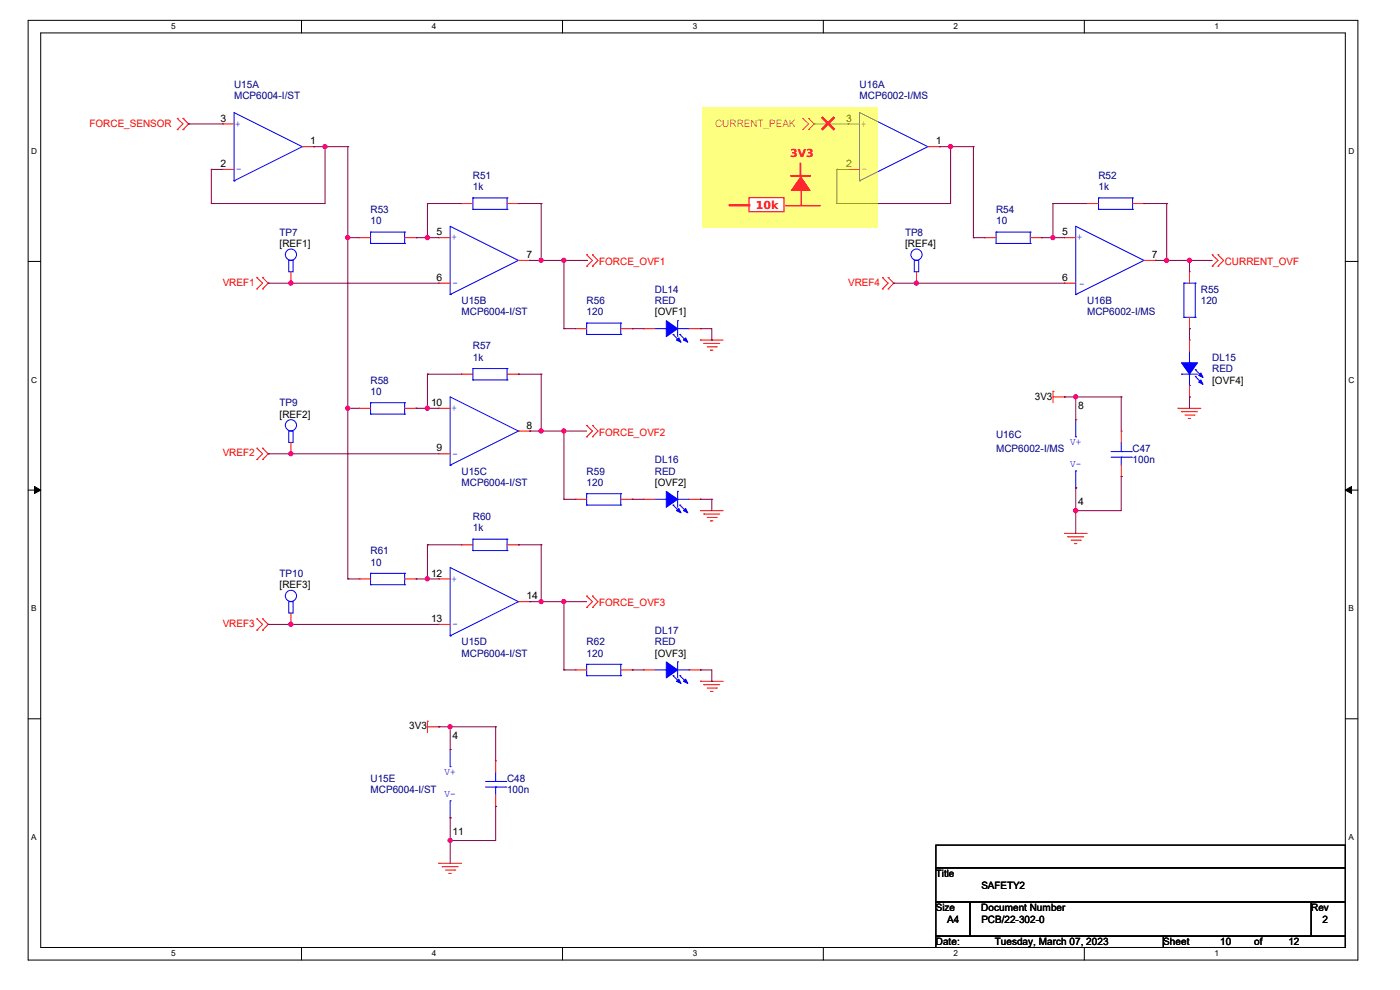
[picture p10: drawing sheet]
<svg xmlns="http://www.w3.org/2000/svg" width="297mm" height="210mm" viewBox="0 0 297 210" stroke-linecap="round" stroke-linejoin="round" font-family="sans-serif">
<path d="M6 4.3h282.1v199.4h-282.1zM8.6 7h276.8v194h-276.8z" fill="none" stroke="#000" stroke-width=".21"/>
<g fill="#fff">
<path d="M36.3 4.7h.9v1.9h-.9z"/>
<path d="M36.3 201.4h.9v1.9h-.9z"/>
</g>
<path d="M64 4.3v2.7M64 201v2.7" fill="none" stroke="#000" stroke-width=".21"/>
<g fill="#fff">
<path d="M91.6 4.7h.9v1.9h-.9z"/>
<path d="M91.6 201.4h.9v1.9h-.9z"/>
</g>
<path d="M119.3 4.3v2.7M119.3 201v2.7" fill="none" stroke="#000" stroke-width=".21"/>
<g fill="#fff">
<path d="M147 4.7h.9v1.9h-.9z"/>
<path d="M147 201.4h.9v1.9h-.9z"/>
</g>
<path d="M174.7 4.3v2.7M174.7 201v2.7" fill="none" stroke="#000" stroke-width=".21"/>
<g fill="#fff">
<path d="M202.3 4.7h.9v1.9h-.9z"/>
<path d="M202.3 201.4h.9v1.9h-.9z"/>
</g>
<path d="M230 4.3v2.7M230 201v2.7" fill="none" stroke="#000" stroke-width=".21"/>
<g fill="#fff">
<path d="M257.7 4.7h.9v1.9h-.9z"/>
<path d="M257.7 201.4h.9v1.9h-.9z"/>
<path d="M6.6 31.2h1.3v1.9h-1.3z"/>
<path d="M286.1 31.2h1.2v1.9h-1.2z"/>
<path d="M6.6 79.7h1.3v1.9h-1.3z"/>
<path d="M286.1 79.7h1.2v1.9h-1.2z"/>
</g>
<path d="M6 55.5h2.6M285.4 55.5h2.7" fill="none" stroke="#000" stroke-width=".21"/>
<g fill="#fff">
<path d="M6.6 128.2h1.2v1.9h-1.2z"/>
<path d="M286.1 128.2h1.1v1.9h-1.1z"/>
</g>
<path d="M6 104h2.6M285.4 104h2.7" fill="none" stroke="#000" stroke-width=".21"/>
<path d="M7.3 103.2l1.3 .8-1.3 .7zM285.4 104l1.3-.8v1.5z" fill="#000" stroke="#000" stroke-width=".21"/>
<g fill="#fff">
<path d="M6.6 176.7h1.2v1.9h-1.2z"/>
<path d="M286.1 176.7h1.1v1.9h-1.1z"/>
</g>
<path d="M6 152.5h2.6M285.4 152.5h2.7M198.5 179.3h86.9v4.8h-86.9zM198.5 184.1h86.9v7.2h-86.9zM198.5 191.3h7.3v7.3h-7.3zM198.5 198.6h48.3v2.4h-48.3zM205.8 191.3h72.4v7.3h-72.4zM246.8 198.6h38.6v2.4h-38.6zM278.2 191.3h7.2v7.3h-7.2z" fill="none" stroke="#000" stroke-width=".21"/>
<g fill="none" stroke="#f00" stroke-width=".21">
<path d="M37.6 27.5h.1M37.6 25.1h.1M37.6 25.1l1.2 1.2-1.2 1.2M38.8 25.1h.1M38.8 27.5h.1M38.8 25.1l1.2 1.2-1.2 1.2M47.2 26.3h.1M47.2 35.9h.1M47.2 26.3h2.5M47.2 35.9h2.5M64.1 31.1h2.4M66.5 31.1h.1"/>
<path d="M170.3 27.5h.1M170.3 25.1h.1M170.3 25.1l1.2 1.2-1.2 1.2M171.5 25.1h.1M171.5 27.5h.1M171.5 25.1l1.2 1.2-1.2 1.2M180 26.3h.1M180 35.9h.1M180 26.3h2.4M180 35.9h2.4M196.8 31.1h2.5M199.3 31.1h.1"/>
<path d="M54.5 58.9h.1M54.5 58.9l1.2 1.2-1.2 1.2M55.7 58.9h.1M55.7 58.9l1.2 1.2-1.2 1.2M61.7 57.7v2.4M76.2 50.4h.1M76.2 50.4h2.4M85.9 50.4h2.4M88.3 50.4h.1M93.1 50.4h.1M93.1 50.4h2.4M97.9 43.2h.1"/>
<path d="M97.9 43.2h2.4M107.6 43.2h2.4M110 43.2h.1M110 55.2h2.4M112.4 55.2h.1M124.5 54.1h.1M124.5 56.5h.1M124.5 54.1l1.2 1.1-1.2 1.3M125.7 54.1h.1M125.7 56.5h.1M125.7 54.1l1.2 1.1-1.2 1.3M187.2 58.9h.1"/>
<path d="M187.2 58.9l1.2 1.2-1.2 1.2M188.4 58.9h.1M188.4 58.9l1.2 1.2-1.2 1.2M194.4 57.7v2.4M208.9 50.4h.1M208.9 50.4h2.4M218.6 50.4h2.4M221 50.4h.1M225.8 50.4h.1M225.8 50.4h2.4M230.6 43.2h.1M230.6 43.2h2.4"/>
<path d="M240.3 43.2h2.4M242.7 43.2h.1M242.7 55.2h2.4M245.1 55.2h.1M252.3 57.7h.1M252.3 57.7v2.4M257.2 54.1h.1M257.2 56.5h.1M257.2 54.1l1.2 1.1-1.2 1.3M258.4 54.1h.1M258.4 56.5h.1M258.4 54.1l1.2 1.1-1.2 1.3"/>
<path d="M54.5 61.3h.1M55.7 61.3h.1M61.7 60.1h.1M93.1 60.1h.1M93.1 60.1h2.4M97.9 79.4h.1M97.9 79.4h2.4M107.6 79.4h2.4M110 79.4h.1M122 69.7h.1M122 69.7h2.5M131.7 69.7h2.4"/>
<path d="M134.1 69.7h.1M136.5 69.7h.1M136.5 69.7h2.4M146.2 69.7h2.4M148.6 72.1h.1M148.6 69.7h.1M148.6 72.1h4.8M149.3 72.9h.1M149.3 72.9h3.4M150 73.6h2M150.7 74.3h.1M150.7 74.3h.6"/>
<path d="M152 73.6h.1M187.2 61.3h.1M188.4 61.3h.1M194.4 60.1h.1M225.8 60.1h.1M225.8 60.1h2.4M252.3 69.7h.1M252.3 72.1h.1M252.3 67.3v2.4M252.3 72.1v2.4M54.5 97.5h.1M54.5 95.1h.1"/>
<path d="M54.5 95.1l1.2 1.2-1.2 1.2M55.7 95.1h.1M55.7 97.5h.1M55.7 95.1l1.2 1.2-1.2 1.2M61.7 96.3h.1M61.7 93.9v2.4M76.2 86.6h.1M76.2 86.6h2.4M85.9 86.6h2.4M88.3 86.6h.1M93.1 86.6h.1M93.1 96.3h.1"/>
<path d="M93.1 86.6h2.4M93.1 96.3h2.4M110 91.4h2.4M112.4 91.4h.1M124.5 90.3h.1M124.5 92.7h.1M124.5 90.3l1.2 1.1-1.2 1.3M125.7 90.3h.1M125.7 92.7h.1M125.7 90.3l1.2 1.1-1.2 1.3M223.4 83h.1M223.4 84.2h2.4"/>
<path d="M223.4 83v2.4M225.8 84.2h.1M228.2 89h.1M237.9 91.4h.1M237.9 91.4v2.5M237.9 98.7v2.4M249.9 86.6h.1M249.9 86.6h4.9M250.7 87.3h.1M250.7 87.3h3.3M251.4 88.1h1.9M252.1 88.8h.1"/>
<path d="M252.1 88.8h.5M252.3 84.2h.1M252.3 81.8v2.4M253.3 88.1h.1M97.9 115.6h.1M97.9 115.6h2.4M107.6 115.6h2.4M110 115.6h.1M122 105.9h.1M122 105.9h2.5M131.7 105.9h2.4M134.1 105.9h.1"/>
<path d="M136.5 105.9h.1M136.5 105.9h2.4M146.2 105.9h2.4M148.6 108.3h.1M148.6 105.9h.1M148.6 108.3h4.8M149.3 109.1h.1M149.3 109.1h3.4M150 109.8h2M150.7 110.5h.1M150.7 110.5h.6M152 109.8h.1"/>
<path d="M225.8 113.2h.1M225.8 113.2h4.8M226.5 113.9h.1M226.5 113.9h3.4M227.2 114.6h2M228 115.3h.1M228 115.3h.5M228.2 103.5h.1M229.2 114.6h.1M237.9 101.1h.1M54.5 133.7h.1M54.5 131.3h.1"/>
<path d="M54.5 131.3l1.2 1.2-1.2 1.2M55.7 131.3h.1M55.7 133.7h.1M55.7 131.3l1.2 1.2-1.2 1.2M61.7 132.5h.1M61.7 130v2.5M76.2 122.8h.1M76.2 122.8h2.4M85.9 122.8h2.4M88.3 122.8h.1M93.1 122.8h.1M93.1 132.5h.1"/>
<path d="M93.1 122.8h2.4M93.1 132.5h2.4M110 127.6h2.4M112.4 127.6h.1M124.5 126.4h.1M124.5 128.9h.1M124.5 126.4l1.2 1.2-1.2 1.3M125.7 126.4h.1M125.7 128.9h.1M125.7 126.4l1.2 1.2-1.2 1.3M90.7 153h.1M90.7 154.2h2.4"/>
<path d="M90.7 153v2.4M93.1 154.2h.1M95.5 159h.1M122 142.1h.1M122 142.1h2.5M131.7 142.1h2.4M134.1 142.1h.1M136.5 142.1h.1M136.5 142.1h2.4M146.2 142.1h2.4M148.6 144.5h.1M148.6 142.1h.1"/>
<path d="M148.6 144.5h4.8M149.3 145.2h.1M149.3 145.2h3.4M150 146h2M150.7 146.7h.1M150.7 146.7h.6M152 146h.1M95.5 173.5h.1M105.2 171.1h.1M105.2 161.4h.1M105.2 161.4v2.4M105.2 168.7v2.4"/>
<path d="M93.1 183.1h.1M93.1 183.1h4.8M93.8 183.9h.1M93.8 183.9h3.4M94.5 184.6h2M95.2 185.3h.1M95.2 185.3h.6M96.5 184.6h.1"/>
</g>
<g fill="none" stroke="#00f" stroke-width=".21">
<path d="M49.7 38.4h.1M64.1 31.1h.1M64.1 31.1l-14.4-7.2v14.5M64.1 31.1l-14.4 7.3M182.4 38.4h.1M196.8 31.1h.1M196.8 31.1l-14.4-7.2v14.5M196.8 31.1l-14.4 7.3M61.3 55.2h.9v2.5h-.9zM78.6 49.2h.1M78.6 51.6h.1M78.6 49.2h7.3"/>
<path d="M78.6 49.2v2.4M78.6 51.6h7.3M85.9 49.2h.1M85.9 51.6h.1M85.9 49.2v2.4M100.3 42h.1M100.3 44.4h.1M100.3 42v2.4M100.3 42h7.3M100.3 44.4h7.3M107.6 42h.1M107.6 44.4h.1"/>
<path d="M107.6 42v2.4M110 55.2h.1M110 55.2l-14.5-7.2v14.5M110 55.2l-14.5 7.3M194 55.2h.9v2.5h-.9zM211.3 49.2h.1M211.3 51.6h.1M211.3 49.2h7.3M211.3 51.6h7.3M211.3 49.2v2.4M218.6 49.2h.1M218.6 51.6h.1"/>
<path d="M218.6 49.2v2.4M233 42h.1M233 44.4h.1M233 42h7.3M233 42v2.4M233 44.4h7.3M240.3 42h.1M240.3 44.4h.1M240.3 42v2.4M242.7 55.2h.1M242.7 55.2l-14.5-7.2v14.5M242.7 55.2l-14.5 7.3"/>
<path d="M95.5 62.5h.1M100.3 78.2h.1M100.3 78.2h7.3M100.3 78.2v2.4M107.6 78.2h.1M107.6 78.2v2.4M124.5 71h.1M124.5 68.5h.1M124.5 68.5v2.5M124.5 71h7.2M124.5 68.5h7.2M131.7 71h.1"/>
<path d="M131.7 68.5h.1M131.7 68.5v2.5M138.9 69.7h2.5M141.4 69.7h.1M142.8 71h.1M142.8 71l1.4 1.4M143.8 68h.1M143.8 68v3.4M143.8 69.7h2.4M144.2 71h.1M144.2 71l1.5 1.4M146.2 69.7h.1"/>
<path d="M228.2 62.5h.1M250.7 79.4h.1M250.7 79.4h3.3M251.2 67.3h.1M251.2 60.1h.1M251.2 67.3h2.4M251.2 60.1v7.2M251.2 60.1h2.4M252.3 77h.1M252.3 74.5v2.5M252.3 79.4v2.4M253.6 60.1h.1"/>
<path d="M253.6 67.3h.1M253.6 78.4h.1M253.6 79.8h.1M253.6 60.1v7.2M253.6 78.4l1.4 1.4M253.6 79.8l1.4 1.5M61.3 91.4h.9v2.5h-.9zM78.6 85.4h.1M78.6 87.8h.1M78.6 85.4v2.4M78.6 85.4h7.3M78.6 87.8h7.3"/>
<path d="M85.9 85.4h.1M85.9 87.8h.1M85.9 85.4v2.4M95.5 98.7h.1M100.3 80.6h.1M100.3 80.6h7.3M107.6 80.6h.1M110 91.4h.1M110 91.4l-14.5-7.2v14.5M110 91.4l-14.5 7.3M228.2 92.7h.1M228.2 99.9h.1"/>
<path d="M228.2 89v3.7M228.2 99.9v3.6M235.7 97h4.3M235.7 95.8h4.3M237.9 95.8h.1M237.9 97h.1M237.9 93.9v1.9M237.9 97v1.7M240 97h.1M240 95.8h.1M252.3 81.8h.1M100.3 114.4h.1"/>
<path d="M100.3 116.8h.1M100.3 114.4v2.4M100.3 114.4h7.3M100.3 116.8h7.3M107.6 114.4h.1M107.6 116.8h.1M107.6 114.4v2.4M124.5 107.1h.1M124.5 104.7h.1M124.5 107.1h7.2M124.5 104.7v2.4M124.5 104.7h7.2"/>
<path d="M131.7 107.1h.1M131.7 104.7h.1M131.7 104.7v2.4M138.9 105.9h2.5M141.4 105.9h.1M142.8 107.1h.1M142.8 107.1l1.4 1.5M143.8 104.2h.1M143.8 104.2v3.4M143.8 105.9h2.4M144.2 107.1h.1M144.2 107.1l1.5 1.5"/>
<path d="M146.2 105.9h.1M61.3 127.6h.9v2.4h-.9zM78.6 121.6h.1M78.6 124h.1M78.6 121.6v2.4M78.6 121.6h7.3M78.6 124h7.3M85.9 121.6h.1M85.9 124h.1M85.9 121.6v2.4M95.5 134.9h.1M110 127.6h.1"/>
<path d="M110 127.6l-14.5-7.2v14.5M110 127.6l-14.5 7.3M95.5 159v3.6M124.5 143.3h.1M124.5 140.9h.1M124.5 140.9v2.4M124.5 143.3h7.2M124.5 140.9h7.2M131.7 143.3h.1M131.7 140.9h.1M131.7 140.9v2.4M138.9 142.1h2.5"/>
<path d="M141.4 142.1h.1M142.8 143.3h.1M142.8 143.3l1.4 1.5M143.8 140.4h.1M143.8 140.4v3.4M143.8 142.1h2.4M144.2 143.3h.1M144.2 143.3l1.5 1.5M146.2 142.1h.1M95.5 162.6h.1M95.5 169.9h.1M95.5 169.9v3.6"/>
<path d="M103 167h4.3M103 165.8h4.3M105.2 165.8h.1M105.2 167h.1M105.2 163.8v2M105.2 167v1.7M107.3 167h.1M107.3 165.8h.1"/>
<circle cx="61.7" cy="54" r="1.19"/>
<circle cx="194.4" cy="54" r="1.19"/>
<circle cx="61.7" cy="90.2" r="1.19"/>
<circle cx="61.7" cy="126.4" r="1.19"/>
</g>
<g fill="#00f" stroke="#00f" stroke-width=".21">
<path d="M141.4 104.2l2.4 1.7-2.4 1.7z" fill-rule="evenodd"/>
<path d="M145.5 107.9l.4 .9-.9-.5z" fill-rule="evenodd"/>
<path d="M143.5 108.3l.5-.4 .5 .9z" fill-rule="evenodd"/>
<path d="M141.4 140.4l2.4 1.7-2.4 1.7z" fill-rule="evenodd"/>
<path d="M145.5 144.1l.4 .9-.9-.5z" fill-rule="evenodd"/>
<path d="M143.5 144.5l.5-.4 .5 .9z" fill-rule="evenodd"/>
<path d="M141.4 68l2.4 1.7-2.4 1.7z" fill-rule="evenodd"/>
<path d="M145.5 71.7l.4 .9-.9-.5z" fill-rule="evenodd"/>
<path d="M143.5 72.1l.5-.4 .5 .9z" fill-rule="evenodd"/>
<path d="M250.7 77h3.3l-1.7 2.4z" fill-rule="evenodd"/>
<path d="M254.3 81.1l.5-.5 .4 .9z" fill-rule="evenodd"/>
<path d="M254.8 79.1l.4 1-.9-.5z" fill-rule="evenodd"/>
</g>
<g fill="none" stroke="#800040" stroke-width=".21">
<path d="M40 26.3h.1M40 26.3h7.2M44.8 35.9h.1M44.8 35.9h2.4M44.8 35.9v7.3M66.5 31.1h.1M66.5 31.1h7.3M69 31.1h.1M69 31.1v12.1h-24.2M73.8 31.1h.1M73.8 31.1v91.7M172.7 26.3h.1"/>
<path d="M172.7 26.3h7.3M177.5 35.9h.1M177.5 35.9h2.5M177.5 35.9v7.3M199.3 31.1h.1M199.3 31.1h7.2M201.7 31.1h.1M201.7 31.1v12.1h-24.2M206.5 31.1h.1M206.5 31.1v19.3M44.8 43.2h.1M73.8 50.4h.1"/>
<path d="M73.8 50.4h2.4M88.3 50.4h.1M88.3 50.4h4.8M90.7 43.2h.1M90.7 50.4h.1M90.7 43.2v7.2M90.7 43.2h7.2M110 43.2h.1M110 43.2h4.8M112.4 55.2h.1M112.4 55.2h12.1M114.8 43.2h.1"/>
<path d="M114.8 43.2v12M119.6 55.2h.1M119.6 55.2v14.5M124.5 55.2h.1M177.5 43.2h.1M206.5 50.4h.1M206.5 50.4h2.4M221 50.4h.1M221 50.4h4.8M223.4 43.2h.1M223.4 50.4h.1M223.4 43.2h7.2"/>
<path d="M223.4 43.2v7.2M242.7 43.2h.1M242.7 43.2h4.8M245.1 55.2h.1M245.1 55.2h12.1M247.5 43.2h.1M247.5 55.2h.1M247.5 43.2v12M252.3 55.2h.1M252.3 55.2v2.5M56.9 60.1h.1M56.9 60.1h36.2"/>
<path d="M61.7 60.1h.1M90.7 79.4h.1M90.7 79.4v7.2M90.7 79.4h7.2M110 79.4h.1M110 79.4h4.8M114.8 79.4h.1M114.8 79.4v12M119.6 69.7h.1M119.6 69.7h2.4M134.1 69.7h.1M134.1 69.7h2.4"/>
<path d="M148.6 69.7h.1M148.6 69.7h2.4v2.4M151 72.1h.1M189.6 60.1h.1M189.6 60.1h36.2M194.4 60.1h.1M252.3 69.7h.1M252.3 69.7v2.4M56.9 96.3h.1M56.9 96.3h36.2M61.7 96.3h.1M73.8 86.6h.1"/>
<path d="M73.8 86.6h2.4M88.3 86.6h.1M88.3 86.6h4.8M90.7 86.6h.1M112.4 91.4h.1M112.4 91.4h12.1M114.8 91.4h.1M119.6 91.4h.1M119.6 91.4v14.5M225.8 84.2h.1M225.8 84.2h12.1M228.2 84.2h.1"/>
<path d="M228.2 84.2v4.8M237.9 84.2h.1M237.9 84.2v7.2M252.3 84.2h.1M252.3 84.2v2.4M90.7 115.6h.1M90.7 115.6v7.2M90.7 115.6h7.2M110 115.6h.1M110 115.6h4.8M114.8 115.6h.1M114.8 115.6v12"/>
<path d="M119.6 105.9h.1M119.6 105.9h2.4M134.1 105.9h.1M134.1 105.9h2.4M148.6 105.9h.1M148.6 105.9h2.4M151 105.9h.1M151 105.9v2.4M228.2 103.5h.1M228.2 108.3h.1M228.2 103.5v9.7M237.9 101.1h.1"/>
<path d="M237.9 101.1v7.2h-9.7M56.9 132.5h.1M56.9 132.5h36.2M61.7 132.5h.1M73.8 122.8h.1M73.8 122.8h2.4M88.3 122.8h.1M88.3 122.8h4.8M90.7 122.8h.1M112.4 127.6h.1M112.4 127.6h12.1M114.8 127.6h.1"/>
<path d="M119.6 127.6h.1M119.6 127.6v14.5M93.1 154.2h.1M93.1 154.2h12.1M95.5 154.2h.1M95.5 154.2v4.8M105.2 154.2h.1M105.2 154.2v7.2M119.6 142.1h.1M119.6 142.1h2.4M134.1 142.1h.1M134.1 142.1h2.4"/>
<path d="M148.6 142.1h.1M148.6 142.1h2.4v2.4M151 144.5h.1M95.5 173.5h.1M95.5 178.3h.1M95.5 173.5v9.6M105.2 171.1h.1M105.2 171.1v7.2h-9.7"/>
</g>
<g fill="#f0f" stroke="#f0f" stroke-width=".21">
<circle cx="68.9" cy="31.1" r=".44"/>
<circle cx="73.8" cy="50.4" r=".44"/>
<circle cx="90.7" cy="50.4" r=".44"/>
<circle cx="114.8" cy="55.2" r=".44"/>
<circle cx="90.7" cy="86.6" r=".44"/>
<circle cx="73.8" cy="86.6" r=".44"/>
<circle cx="114.8" cy="91.4" r=".44"/>
<circle cx="90.7" cy="122.8" r=".44"/>
<circle cx="114.8" cy="127.6" r=".44"/>
<circle cx="95.5" cy="154.2" r=".44"/>
<circle cx="95.5" cy="178.3" r=".44"/>
<circle cx="201.7" cy="31.1" r=".44"/>
<circle cx="223.4" cy="50.4" r=".44"/>
<circle cx="247.5" cy="55.2" r=".44"/>
<circle cx="228.2" cy="84.2" r=".44"/>
<circle cx="228.2" cy="108.3" r=".44"/>
<circle cx="119.6" cy="55.2" r=".44"/>
<circle cx="119.6" cy="91.4" r=".44"/>
<circle cx="119.6" cy="127.6" r=".44"/>
<circle cx="252.3" cy="55.2" r=".44"/>
<circle cx="61.7" cy="60" r=".44"/>
<circle cx="61.7" cy="96.2" r=".44"/>
<circle cx="61.7" cy="132.4" r=".44"/>
<circle cx="194.4" cy="60" r=".44"/>
</g>
<path d="M148.9 22.6h37.4v25.6h-37.4z" fill="#f9ff00"/>
<path d="M158.9 41.9h7.4v3h-7.4z" fill="#fff" stroke="#ff1000" stroke-width=".25"/>
<path d="M169.9 37.5l1.9 2.9h-3.9z" fill="#f00" stroke="#ff1000" stroke-width=".21"/>
<path d="M167.7 37.3h4.3" fill="none" stroke="#ff1000" stroke-width=".4"/>
<path d="M166.6 43.6h7.5" fill="none" stroke="#ff1000" stroke-width=".31"/>
<path d="M169.8 34.5v2.8M170 39.1v4.6" fill="none" stroke="#ff1000" stroke-width=".21"/>
<path d="M174.3 25l.2-.2 1.2 1.2 1.1-1.2 .3 .2-1.2 1.2 1.2 1.1-.3 .3-1.1-1.2-1.2 1.2-.2-.3 1.2-1.1z" fill="#f00" stroke="#ff1000" stroke-width=".21"/>
<path d="M154.6 43.5h4.6" fill="none" stroke="#ff1000" stroke-width=".3"/>
<g font-size="2.3" fill="#f00">
<text x="167.6" y="33.3">3V3</text>
<text x="160.4" y="44.3">10k</text>
</g>
<g font-size="2.2" fill="#000080">
<text x="49.7" y="18.6">U15A</text>
<text x="49.7" y="21">MCP6004-I/ST</text>
<text x="182.4" y="18.6">U16A</text>
<text x="182.4" y="21">MCP6002-I/MS</text>
<text x="100.3" y="37.9">R51</text>
<text x="100.3" y="40.3">1k</text>
<text x="233" y="37.9">R52</text>
<text x="233" y="40.3">1k</text>
<text x="78.6" y="45.2">R53</text>
<text x="78.6" y="47.6">10</text>
<text x="211.3" y="45.2">R54</text>
<text x="211.3" y="47.6">10</text>
<text x="59.3" y="50">TP7</text>
<text x="192" y="50">TP8</text>
<text x="97.9" y="64.5">U15B</text>
<text x="124.5" y="64.5">R56</text>
<text x="138.9" y="62.1">DL14</text>
<text x="138.9" y="64.5">RED</text>
<text x="230.6" y="64.5">U16B</text>
<text x="254.8" y="62.1">R55</text>
<text x="254.8" y="64.5">120</text>
<text x="97.9" y="66.9">MCP6004-I/ST</text>
<text x="124.5" y="66.9">120</text>
<text x="230.6" y="66.9">MCP6002-I/MS</text>
<text x="100.3" y="74.1">R57</text>
<text x="100.3" y="76.5">1k</text>
<text x="257.2" y="76.5">DL15</text>
<text x="78.6" y="81.4">R58</text>
<text x="78.6" y="83.8">10</text>
<text x="257.2" y="79">RED</text>
<text x="59.3" y="86.2">TP9</text>
<text x="211.3" y="93">U16C</text>
<text x="211.3" y="95.8">MCP6002-I/MS</text>
<text x="240.3" y="95.8">C47</text>
<text x="97.9" y="100.7">U15C</text>
<text x="124.5" y="100.7">R59</text>
<text x="138.9" y="98.3">DL16</text>
<text x="138.9" y="100.7">RED</text>
<text x="240.3" y="98.3">100n</text>
<text x="97.9" y="103.1">MCP6004-I/ST</text>
<text x="124.5" y="103.1">120</text>
<text x="100.3" y="110.3">R60</text>
<text x="100.3" y="112.7">1k</text>
<text x="78.6" y="117.6">R61</text>
<text x="78.6" y="120">10</text>
<text x="59.3" y="122.4">TP10</text>
<text x="97.9" y="136.9">U15D</text>
<text x="124.5" y="136.9">R62</text>
<text x="138.9" y="134.4">DL17</text>
<text x="138.9" y="136.9">RED</text>
<text x="97.9" y="139.3">MCP6004-I/ST</text>
<text x="124.5" y="139.3">120</text>
<text x="78.6" y="165.8">U15E</text>
<text x="107.6" y="165.8">C48</text>
<text x="78.6" y="168.2">MCP6004-I/ST</text>
<text x="107.6" y="168.2">100n</text>
</g>
<g font-size="2.2" fill="#f00">
<text x="19" y="26.8">FORCE_SENSOR</text>
<text x="151.7" y="26.8">CURRENT_PEAK</text>
<text x="127.1" y="56.3">FORCE_OVF1</text>
<text x="259.8" y="56.3">CURRENT_OVF</text>
<text x="47.2" y="60.6">VREF1</text>
<text x="180" y="60.6">VREF4</text>
<text x="127.1" y="92.5">FORCE_OVF2</text>
<text x="47.2" y="96.8">VREF2</text>
<text x="127.1" y="128.6">FORCE_OVF3</text>
<text x="47.2" y="133">VREF3</text>
</g>
<g font-size="2.2">
<text x="46.8" y="25.8">3</text>
<text x="179.5" y="25.8">3</text>
<text x="46.8" y="35.4">2</text>
<text x="65.8" y="30.6">1</text>
<text x="179.5" y="35.4">2</text>
<text x="198.5" y="30.6">1</text>
<text x="59.3" y="52.4">[REF1]</text>
<text x="92.6" y="49.9">5</text>
<text x="192" y="52.4">[REF4]</text>
<text x="225.3" y="49.9">5</text>
<text x="92.6" y="59.6">6</text>
<text x="111.7" y="54.7">7</text>
<text x="225.3" y="59.6">6</text>
<text x="244.4" y="54.7">7</text>
<text x="138.9" y="66.9">[OVF1]</text>
<text x="257.2" y="81.4">[OVF4]</text>
<text x="59.3" y="88.6">[REF2]</text>
<text x="91.4" y="86.1">10</text>
<text x="219.5" y="84.7">3V3</text>
<text x="228.7" y="86.9">8</text>
<text x="92.6" y="95.8">9</text>
<text x="111.7" y="90.9">8</text>
<text x="138.9" y="103.1">[OVF2]</text>
<text x="228.7" y="107.2">4</text>
<text x="59.3" y="124.8">[REF3]</text>
<text x="91.4" y="122.3">12</text>
<text x="91.4" y="132">13</text>
<text x="111.7" y="127.1">14</text>
<text x="138.9" y="139.3">[OVF3]</text>
<text x="86.8" y="154.7">3V3</text>
<text x="96" y="156.8">4</text>
<text x="96" y="177.2">11</text>
<text x="198.5" y="186.1">Title</text>
<text x="208.2" y="188.5">SAFETY2</text>
<text x="198.5" y="193.3">Size</text>
<text x="201" y="195.7">A4</text>
<text x="208.2" y="193.3">Document Number</text>
<text x="208.2" y="195.7">PCB/22-302-0</text>
<text x="278.2" y="193.3">Rev</text>
<text x="280.6" y="195.7">2</text>
<text x="198.5" y="200.6">Date:</text>
<text x="211.1" y="200.6">Tuesday, March 07, 2023</text>
<text x="246.8" y="200.6">Sheet</text>
<text x="258.9" y="200.6">10</text>
<text x="266.1" y="200.6">of</text>
<text x="273.3" y="200.6">12</text>
</g>
<g font-size="2.2" fill="#00f">
<text x="49.9" y="26.9">+</text>
<text x="182.6" y="26.9">+</text>
<text x="50.1" y="36.5">-</text>
<text x="182.8" y="36.5">-</text>
<text x="95.8" y="51">+</text>
<text x="228.5" y="51">+</text>
<text x="96" y="60.7">-</text>
<text x="228.9" y="60.9">-</text>
<text x="95.8" y="87.2">+</text>
<text x="227" y="94.4">V+</text>
<text x="96" y="96.9">-</text>
<text x="227" y="99">V-</text>
<text x="95.8" y="123.4">+</text>
<text x="96" y="133.1">-</text>
<text x="94.3" y="164.4">V+</text>
<text x="94.3" y="169">V-</text>
</g>
<g font-size="1.7">
<text x="36.3" y="6.2">5</text>
<text x="91.6" y="6.2">4</text>
<text x="147" y="6.2">3</text>
<text x="202.3" y="6.2">2</text>
<text x="257.7" y="6.2">1</text>
<text x="6.6" y="32.7">D</text>
<text x="286.1" y="32.7">D</text>
<text x="6.6" y="81.2">C</text>
<text x="286.1" y="81.2">C</text>
<text x="6.6" y="129.7">B</text>
<text x="286.1" y="129.7">B</text>
<text x="6.6" y="178.2">A</text>
<text x="286.1" y="178.2">A</text>
<text x="36.3" y="202.9">5</text>
<text x="91.6" y="202.9">4</text>
<text x="147" y="202.9">3</text>
<text x="202.3" y="202.9">2</text>
<text x="257.7" y="202.9">1</text>
</g>
</svg>
